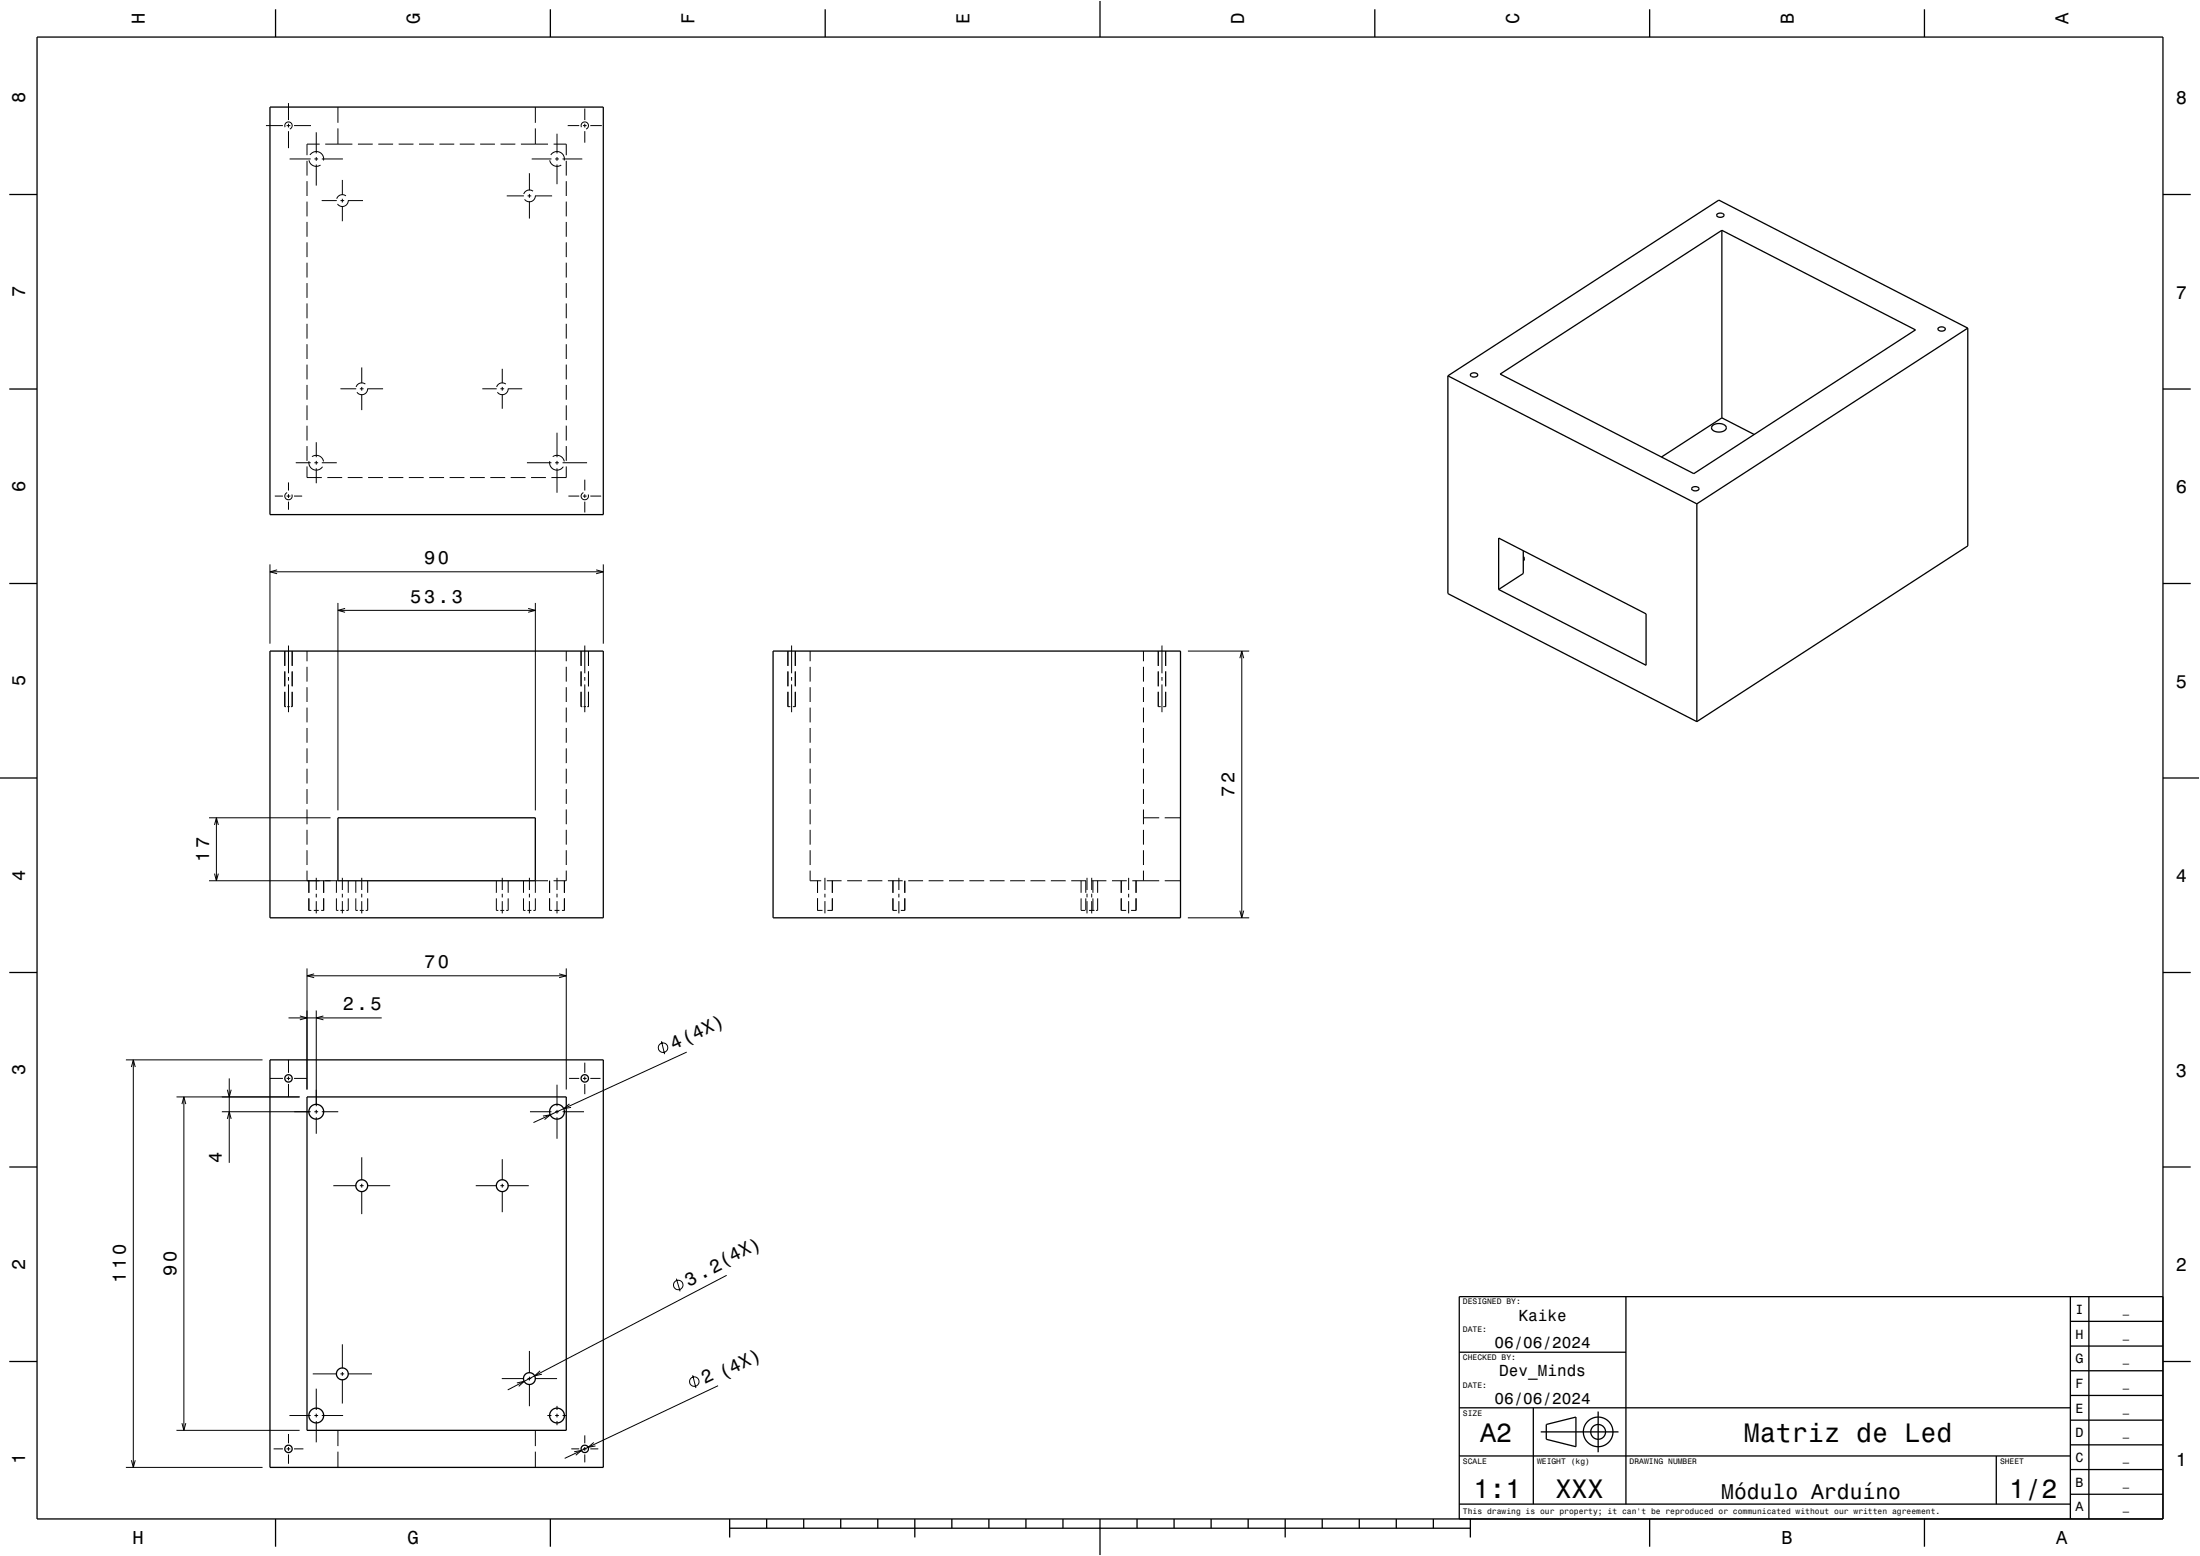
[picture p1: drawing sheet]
<svg xmlns="http://www.w3.org/2000/svg" width="594mm" height="420mm" viewBox="0 0 594 420" stroke-linecap="round" stroke-linejoin="round" font-family="sans-serif">
<g fill="none" stroke="#000" stroke-width=".27">
<path d="M71.8 33.9h4.6M77 34.3a1 1 0 0 1 .5-1.3 1 1 0 0 1 1.3 .5 1 1 0 0 1-.6 1.3M77.4 33.9h1M77.9 27.8v4.6M77.9 33.4v1M77.9 35.4v4.6M79.4 33.9h4.6M85.4 35.7v5.7M86.3 38.9h-3.4v3M87.8 38.9h7.3M91.2 28.9v4.3M91.2 34.7v4.2"/>
<path d="M96.6 38.9h4M102.1 38.9h4M107.6 38.9h4M113.1 38.9h4M118.6 38.9h4M124.1 38.9h4M129.6 38.9h4M135.1 38.9h4M140.6 38.9h7.4M144.5 28.9v4.3M144.5 34.7v4.2M149.5 38.9h3.4v3"/>
<path d="M150.4 36.1v5.3M153.3 33.9h3.1M157 34.3a1 1 0 0 1 .5-1.3 1 1 0 0 1 1.3 .5 1 1 0 0 1-.6 1.3M157.4 33.9h1M157.9 29.3v3.1M157.9 33.4v1M157.9 35.4v3.1M159.4 33.9h3.1M78.2 42.9h5.7M82.9 43.4v4M82.9 48.9v4M82.9 54.4v4"/>
<path d="M82.9 59.9v4M83.4 43.3a2 2 0 0 0 3.1 1.2M83.7 41.8a2 2 0 0 1 2.5-.7 2 2 0 0 1 1.1 2.2M84.9 42.9h1M85.4 42.4v1M85.4 44.4v5.7M86.9 54.1h4M86.9 42.9h5.7M91.9 54.1h1M92.4 48.6v4M92.4 53.6v1M92.4 55.6v4.1"/>
<path d="M93.4 52.9a1.6 1.6 0 0 0-2.5 .7M93.9 54.1h4.1M94 54.2a1.6 1.6 0 0 1-1.1 1.5 1.6 1.6 0 0 1-1.8-.6M136.8 52.9h4.6M142.4 52.9h1M142.9 46.8v4.6M142.9 52.4v1M142.9 54.4v4.6M143.6 42.9h5.3M143.9 51.6a1.6 1.6 0 0 0-2.5 .8M144.4 52.9h4.7M144.5 52.9a1.6 1.6 0 0 1-1.1 1.5 1.6 1.6 0 0 1-1.8-.6"/>
<path d="M148.4 43.3a2 2 0 0 0 3.1 1.2M148.7 41.8a2 2 0 0 1 2.5-.7 2 2 0 0 1 1.1 2.2M149.9 42.9h1M150.4 42.4v1M150.4 44.4v5.3M151.9 42.9h5.3M152.9 43.4v4M152.9 48.9v4M152.9 54.4v4M152.9 59.9v4M82.9 65.4v4M82.9 70.9v4"/>
<path d="M82.9 76.4v4M152.9 65.4v4M152.9 70.9v4M152.9 76.4v4M82.9 81.9v4M82.9 87.4v4M82.9 92.9v4M82.9 98.4v4M97.7 99.2v4.2M135.6 99.6v3.8M152.9 81.9v4M152.9 87.4v4"/>
<path d="M152.9 92.9v4M152.9 98.4v4M82.9 103.9v4M82.9 109.4v4M82.9 114.9v4M85.4 119.4v4M91.9 104.9h4.3M97.2 104.9h1M97.7 104.4v1M97.7 106.4v4.3M98.6 103.7a1.59 1.59 0 0 0-2.4 .7M99.2 104.9h4.2"/>
<path d="M99.3 105a1.6 1.6 0 0 1-1.2 1.5 1.6 1.6 0 0 1-1.7-.6M130.2 104.9h3.9M135.1 104.9h1M135.6 104.4v1M135.6 106.4v3.9M136.6 103.7a1.6 1.6 0 0 0-2.5 .7M137.1 104.9h3.9M137.2 105a1.6 1.6 0 0 1-1.1 1.5 1.6 1.6 0 0 1-1.8-.6M150.4 116.8v6.6M152.9 103.9v4M152.9 109.4v4M152.9 114.9v4"/>
<path d="M74.2 133.9h2.2M77.4 133.9h1M77.5 133a1 1 0 0 0-.5 1.3 1 1 0 0 0 1.3 .5 1 1 0 0 0 .5-1.3M77.9 130.2v2.2M77.9 133.4v1M77.9 135.4v2.2M79.4 133.9h2.2M79.8 124.9h4.1M82.9 120.4v4M82.9 125.9v3h4M83.4 124.5a2 2 0 0 0 1.2 2.3 2 2 0 0 0 2.5-.8M84.2 123.3a2 2 0 0 1 3.2 1.2"/>
<path d="M84.9 124.9h1M85.4 124.4v1M85.4 126.4v4M86.9 124.9h4M88.4 128.9h4M93.9 128.9h4M99.4 128.9h4M104.9 128.9h4M110.4 128.9h4M115.9 128.9h4M121.4 128.9h4M126.9 128.9h4"/>
<path d="M132.4 128.9h4M137.9 128.9h4M142.3 124.9h6.6M143.4 128.9h4M148.4 124.5a2 2 0 0 0 1.2 2.3 2 2 0 0 0 2.5-.8M149.2 123.3a2 2 0 0 1 3.2 1.2M149.9 124.9h1M150.4 124.4v1M150.4 126.4v6.6M151.9 124.9h6.6M152.9 120.4v4M152.9 125.9v3h-4"/>
<path d="M153.5 133.9h2.9M157.4 133.9h1M157.5 133a1 1 0 0 0-.5 1.3 1 1 0 0 0 1.3 .5 1 1 0 0 0 .5-1.3M157.9 129.5v2.9M157.9 133.4v1M157.9 135.4v2.9M159.4 133.9h2.9M72.9 152.3v21.4M72.9 154.3h90M74.8 153.8l-1.9 .5 1.9 .6M161 153.8l1.9 .5-1.9 .6M162.9 152.3v21.4"/>
<path d="M76.9 175.7v4M77.9 174.2v7.5M78.9 175.7v4M82.9 175.7v2.8M82.9 180v4M91.2 162.8v55.9M91.2 164.8h53.3M93.2 164.2l-2 .6 2 .5M142.6 164.2l1.9 .6-1.9 .5M144.5 162.8v55.9M152.9 175.7v2.8M152.9 180v4"/>
<path d="M156.9 175.7v4M157.9 174.2v7.5M158.9 175.7v4M212.7 175.7v4M213.7 174.2v7.5M214.7 175.7v4M218.7 175.7v2.8M218.7 180v4M308.7 175.7v2.8M308.7 180v4M312.7 175.7v4M313.7 174.2v7.5"/>
<path d="M314.7 175.7v4M320.7 175.7h16.6M334.8 177.7l.5-2 .5 2M335.3 175.7v72M76.9 186.7v4h.3M76.9 181.2v4M77.6 190.7h.6M77.9 182.7v1M77.9 184.7v7.5M78.9 186.7v4h-.3M78.9 181.2v4M82.9 185.5v4"/>
<path d="M82.9 191v4M82.9 196.5v4M152.9 185.5v4M152.9 191v4M152.9 196.5v4M156.9 186.7v4h.3M156.9 181.2v4M157.6 190.7h.6M157.9 182.7v1M157.9 184.7v7.5M158.9 186.7v4h-.3M158.9 181.2v4"/>
<path d="M212.7 186.7v4h.7M212.7 181.2v4M213.7 182.7v1M213.7 184.7v7.5M214.7 186.7v4h-.6M214.7 181.2v4M218.7 185.5v4M218.7 191v4M218.7 196.5v4M308.7 185.5v4M308.7 191v4M308.7 196.5v4"/>
<path d="M312.7 186.7v4h.7M312.7 181.2v4M313.7 182.7v1M313.7 184.7v7.5M314.7 186.7v4h-.6M314.7 181.2v4M82.9 202v4M82.9 207.5v4M82.9 213v4M82.9 218.5v4M152.9 202v4M152.9 207.5v4"/>
<path d="M152.9 213v4M152.9 218.5v4M218.7 202v4M218.7 207.5v4M218.7 213v4M218.7 218.5v4M308.7 202v4M308.7 207.5v4M308.7 213v4M308.7 218.5v4M56.4 237.7h34.8M56.4 220.7h32.8"/>
<path d="M57.9 235.8l.5 1.9 .5-1.9M57.9 222.7l.5-2 .5 2M58.4 220.7v17M82.9 224v4M82.9 229.5v4M82.9 235v2.7M83.4 237.7v3.3M85.4 236.9v3.3M87.4 237.7v3.3M90.8 237.7v3.3M92.4 236.9v3.3M94 237.7v3.3"/>
<path d="M96.1 237.7v3.3M97.7 236.9v3.3M99.3 237.7v3.3M134 237.7v3.3M135.6 236.9v3.3M137.2 237.7v3.3M141.3 237.7v3.3M142.9 236.9v3.3M148 237.7h-3.5v3.3M148.4 237.7v3.3M150.4 236.9v3.3M152.4 237.7v3.3"/>
<path d="M152.9 235v2.7h-3.4M152.9 224v4M152.9 229.5v4M218.7 235v2.7h3M218.7 224v4M218.7 229.5v4M220.7 237.7v3.3M222.7 236.9v3.3M223.2 237.7h4M224.7 237.7v3.3M228.7 237.7h4M234.2 237.7h4"/>
<path d="M239.7 237.7h4M241.1 237.7v3.3M242.7 236.9v3.3M244.3 237.7v3.3M245.2 237.7h4M250.7 237.7h4M256.2 237.7h4M261.7 237.7h4M267.2 237.7h4M272.7 237.7h4M278.2 237.7h4M283.7 237.7h4"/>
<path d="M289.2 237.7h4M291.9 237.7v3.3M293.2 237.7v3.3M293.5 236.9v3.3M294.7 237.7h4M294.8 236.9v3.3M295.1 237.7v3.3M296.4 237.7v3.3M300.2 237.7h4M302.7 237.7v3.3M304.7 236.9v3.3M305.7 237.7h7.3"/>
<path d="M306.7 237.7v3.3M308.7 220.7h4.3M308.7 224v4M308.7 229.5v4M308.7 235v2.7M314.5 237.7h4.2M314.5 220.7h4.2M83.4 242.5v3.2h.7M84.7 245.7h1.4M85.4 241.2v1M85.4 243.2v3.3M87.4 242.5v3.2h-.7"/>
<path d="M90.8 242.5v3.2h.6M91.9 245.7h1.1M92.4 241.2v1M92.4 243.2v3.3M94 242.5v3.2h-.5M96.1 242.5v3.2h.5M97.1 245.7h1.1M97.7 241.2v1M97.7 243.2v3.3M99.3 242.5v3.2h-.6M134 242.5v3.2h.5M135.1 245.7h1"/>
<path d="M135.6 241.2v1M135.6 243.2v3.3M137.2 242.5v3.2h-.5M141.3 242.5v3.2h.6M142.4 245.7h1.1M142.9 241.2v1M142.9 243.2v3.3M144.5 242.5v3.2h-.5M148.4 242.5v3.2h.7M149.7 245.7h1.4M150.4 241.2v1M150.4 243.2v3.3"/>
<path d="M152.4 242.5v3.2h-.7M220.7 242.5v3.2h1.4M222.7 241.2v1M222.7 243.2v3.3M224.7 242.5v3.2h-1.3M241.1 242.5v3.2h1.1M242.7 241.2v1M242.7 243.2v3.3M244.3 242.5v3.2h-1.1M291.9 242.5v3.2h1.1M293.2 242.5v3.2M293.5 241.2v1"/>
<path d="M293.5 243.2v3.3M294 245.7h1.5M294.8 241.2v1M294.8 243.2v3.3M295.1 242.5v3.2M296.4 242.5v3.2h-.5M302.7 242.5v3.2h1.4M304.7 241.2v1M304.7 243.2v3.3M306.7 242.5v3.2h-1.3M320.7 247.7h16.6M334.8 245.8l.5 1.9 .5-1.9"/>
<path d="M77.9 274.8h25.2M81 274.2l1.9 .6-1.9 .5M82.9 261.4v32.7M82.9 263.4h70M84.8 262.9l-1.9 .5 1.9 .5M85.4 272.8v25.8M87.3 274.2l-1.9 .6 1.9 .5M151 262.9l1.9 .5-1.9 .5M152.9 261.4v32.7M34 286.1h36.9M35.5 288l.5-1.9 .5 1.9M36 286.1v110"/>
<path d="M47.6 296.1h33.3M49.1 298l.5-1.9 .6 1.9M49.6 296.1v90M61.4 294.2l.5 1.9 .5-1.9M61.9 291.1v22.8M72.9 291.1h3.5M77.4 291.1h1M77.9 286.1v3.5M77.9 290.6v1M77.9 292.6v3.5M79.4 291.1h3.5M85.4 299.6v1"/>
<path d="M150.4 292.8v5.8M150.4 299.6v1M153.6 291.1h2.8M153.7 298l-1.5 1.3 2-.4M157.4 291.1h1M157.9 286.8v2.8M157.9 290.6v1M157.9 292.6v2.7M159.4 291.1h2.7M178.6 281.1l.8 3.4M185.4 284l-41.4 19M59.9 300.1h24"/>
<path d="M61.4 302l.5-1.9 .5 1.9M84.9 300.1h1M85.4 301.6v4.4M86.9 300.1h4.4M97.7 312.4v6.1M97.7 319.5v1M135.6 312.9v5.6M135.6 319.5v1M143.1 300.1h5.8M146.6 301.3l2-.4-1.6 1.3M149.9 300.1h1M150.4 301.6v5.8"/>
<path d="M151.9 300.1h5.8M90 320h6.2M97.2 320h1M97.7 321.5v6.2M99.2 320h6.1M128.4 320h5.7M135.1 320h1M135.6 321.5v5.7M137.1 320h5.7M182.6 345.1l1 3.5M196.2 344.2l-59.1 31M84.4 370.8h6.5"/>
<path d="M85.4 374.8v5.8M91.9 370.8h1M92.4 362.9v6.4M92.4 370.3v1M92.4 372.3v6.5M93.9 370.8h6.5M135.5 372.1h5.9M139.6 373.3l1.9-.4-1.4 1.3M142.4 372.1h1M142.9 364.7v5.9M142.9 371.6v1M142.9 373.6v6"/>
<path d="M144.4 372.1h6M145.8 370l-1.4 1.4 1.9-.5M150.4 379.5v1.1M187 371.2l.9 3.5M193.9 374l-41.4 19.7M34 396.1h36.9M35.5 394.2l.5 1.9 .5-1.9M47.6 386.1h33.3M49.1 384.2l.5 1.9 .6-1.9M73.9 391.1h2.5M77.4 391.1h1M77.9 387.1v2.5"/>
<path d="M77.9 390.6v1M77.9 392.6v2.5M78.1 382.1h5.8M79.4 391.1h2.5M84.9 382.1h1M85.4 381.6v1M85.4 383.6v5.7M86.9 382.1h5.7M91.2 386.1v4.2M91.2 391.8v4.3M144.5 386.1v4.2M144.5 391.8v4.3"/>
<path d="M147.8 382.1h1.1M149.9 382.1h1M150.4 381.6v1M150.4 383.6v1.1M151.9 382.1h1.1M154.2 391.1h2.2M155 391.9l2-.4-1.5 1.3M157.4 391.1h1M157.9 387.4v2.2M157.9 390.6v1M157.9 392.6v2.1M159.4 391.1h2.1"/>
<path d="M160.3 389.4l-1.5 1.3 2-.4"/>
<circle cx="179" cy="282.8" r="1.28"/>
<circle cx="183.1" cy="346.9" r="1.28"/>
<circle cx="187.5" cy="372.9" r="1.28"/>
</g>
<g fill="none" stroke="#000" stroke-width=".35">
<path d="M10 10h574v400h-574zM74.4 2.5v7.5M148.6 2.5v7.5M222.8 2.5v7.5M297 0v10M371.2 2.5v7.5M445.4 2.5v7.5M519.6 2.5v7.5M72.9 28.9h90v110h-90zM2.5 52.5h7.5M463.6 57.8a1.11 1.11 0 0 1 1.9 .4 1.05 1.05 0 0 1-1.1 .5 1.05 1.05 0 0 1-.9-.8zM584 52.5h7.5"/>
<path d="M464.9 62.2v50.6M523.4 88.5a1.11 1.11 0 0 1 1.8 .4 1.05 1.05 0 0 1-1 .5 1.05 1.05 0 0 1-.9-.8zM531.3 88.6l-67.2-34.6-73.2 47.4M531.3 88.6v58.8l-73.2 47.4M531.3 88.6l-73.2 47.4M2.5 105h7.5M390.9 101.4v58.8l67.2 34.6M390.9 101.4l67.2 34.6M397.1 101a1.07 1.07 0 0 1 1-.4 1.07 1.07 0 0 1 .8 .8 1.15 1.15 0 0 1-1.9-.3zM405 101l59.9-38.8 52.3 26.8-59.9 38.9zM462.4 114.9a2.58 2.58 0 0 1 3.7 .4 1.98 1.98 0 0 1-2.9 1.2l-.2-.1a.93 .93 0 0 1-.8-.5 .93 .93 0 0 1 .2-1zM464.9 112.8l-16.3 10.6"/>
<path d="M464.9 112.8l8.7 4.5M584 105h7.5M456.8 131.7a1.18 1.18 0 0 1 1.9 .3 1.11 1.11 0 0 1-1 .5 1.11 1.11 0 0 1-1-.7zM458.1 136v58.8M2.5 157.5h7.5M404.6 145.2l39.8 20.5v13.9l-39.8-20.5zM411.3 150.2v.1a.75 .75 0 0 1 0 1.1M411.3 148.6v6.2l-6.7 4.3M584 157.5h7.5M72.9 175.7h90v72h-90zM208.7 175.7h110v72h-110zM0 210h10"/>
<path d="M584 210h10M91.2 220.7h53.3v17h-53.3zM2.5 262.5h7.5M584 262.5h7.5M72.9 286.1h90v110h-90zM82.9 296.1h70v90h-70zM2.5 315h7.5M584 315h7.5M439 350v56M559 356.7h25M559 350v60M564 350v60"/>
<path d="M584 350h-190v60M2.5 367.5h7.5M394 365h45M559 376.7h25M559 370h25M559 363.3h25M584 367.5h7.5M394 393h165M394 380h165M414 380v26M416 386.5h21M417.5 384.5l8-2v8l-8-2z"/>
<path d="M431.5 381v11M539 393v13M559 396.7h25M559 390h25M559 383.3h25M74.4 410v7.5M148.6 410v7.5M197 412.5h200M197 410v5M207 410v2.5M217 410v2.5M227 410v2.5"/>
<path d="M237 410v2.5M247 410v5M257 410v2.5M267 410v2.5M277 410v2.5M287 410v2.5M297 410v10M307 410v2.5M317 410v2.5M327 410v2.5M337 410v2.5M347 410v5"/>
<path d="M357 410v2.5M367 410v2.5M377 410v2.5M387 410v2.5M394 406h165M397 410v5M445.4 410v7.5M519.6 410v7.5M559 403.3h25"/>
<circle cx="77.9" cy="291.1" r="1"/>
<circle cx="157.9" cy="291.1" r="1"/>
<circle cx="85.4" cy="300.1" r="2"/>
<circle cx="150.4" cy="300.1" r="2"/>
<circle cx="97.7" cy="320" r="1.6"/>
<circle cx="135.6" cy="320" r="1.6"/>
<circle cx="92.4" cy="370.8" r="1.6"/>
<circle cx="142.9" cy="372.1" r="1.6"/>
<circle cx="77.9" cy="391.1" r="1"/>
<circle cx="85.4" cy="382.1" r="2"/>
<circle cx="150.4" cy="382.1" r="2"/>
<circle cx="157.9" cy="391.1" r="1"/>
<circle cx="431.5" cy="386.5" r="2"/>
<circle cx="431.5" cy="386.5" r="4"/>
</g>
<path d="M0 0h594v420h-594" fill="none" stroke="#fff" stroke-width=".27"/>
<g font-size="7.2">
<text x="399.7" y="389.3">A2</text>
<text x="470.8" y="389.1">Matriz de Led</text>
<text x="397.8" y="404.3">1:1</text>
<text x="420" y="404.3">XXX</text>
<text x="542.5" y="404.3">1/2</text>
</g>
<text font-size="5.8" x="464.7" y="404.6">Módulo Arduíno</text>
<g font-size="5.1">
<text x="181.8" y="283.4" transform="rotate(-25 181.8 283.4)">4</text>
<text x="185" y="282.1" transform="rotate(-26 185 282.1)">(4X)</text>
<text x="186" y="347.3" transform="rotate(-27 186 347.3)">3.2</text>
<text x="195" y="342.1" transform="rotate(-26 195 342.1)">(4X)</text>
</g>
<g font-size="5">
<text x="39.1" y="6.5" transform="rotate(-90 39.1 6.5)">H</text>
<text x="113.3" y="6.5" transform="rotate(-90 113.3 6.5)">G</text>
<text x="187.5" y="6.5" transform="rotate(-90 187.5 6.5)">F</text>
<text x="261.7" y="6.5" transform="rotate(-90 261.7 6.5)">E</text>
<text x="335.9" y="6.5" transform="rotate(-90 335.9 6.5)">D</text>
<text x="410.1" y="6.5" transform="rotate(-90 410.1 6.5)">C</text>
<text x="484.3" y="6.5" transform="rotate(-90 484.3 6.5)">B</text>
<text x="558.5" y="6.5" transform="rotate(-90 558.5 6.5)">A</text>
<text x="6.8" y="27.8" transform="rotate(-90 6.8 27.8)">8</text>
<text x="587.5" y="28.1">8</text>
<text x="6.8" y="80.3" transform="rotate(-90 6.8 80.3)">7</text>
<text x="587.5" y="80.6">7</text>
<text x="6.8" y="132.8" transform="rotate(-90 6.8 132.8)">6</text>
<text x="587.5" y="133.1">6</text>
<text x="114.5" y="152.3">90</text>
<text x="110.8" y="162.8">53.3</text>
<text x="6.8" y="185.3" transform="rotate(-90 6.8 185.3)">5</text>
<text x="587.5" y="185.6">5</text>
<text x="333.3" y="215.1" transform="rotate(-90 333.3 215.1)">72</text>
<text x="56.4" y="232.6" transform="rotate(-90 56.4 232.6)">17</text>
<text x="6.8" y="237.8" transform="rotate(-90 6.8 237.8)">4</text>
<text x="587.5" y="238.1">4</text>
<text x="114.5" y="261.4">70</text>
<text x="92.6" y="272.8">2.5</text>
<text x="6.8" y="290.3" transform="rotate(-90 6.8 290.3)">3</text>
<text x="587.5" y="290.6">3</text>
<text x="59.9" y="313.9" transform="rotate(-90 59.9 313.9)">4</text>
<text x="6.8" y="342.8" transform="rotate(-90 6.8 342.8)">2</text>
<text x="34" y="346.3" transform="rotate(-90 34 346.3)">110</text>
<text x="47.6" y="344.5" transform="rotate(-90 47.6 344.5)">90</text>
<text x="587.5" y="343.1">2</text>
<text x="190.3" y="373.5" transform="rotate(-26 190.3 373.5)">2 (4X)</text>
<text x="6.8" y="395.3" transform="rotate(-90 6.8 395.3)">1</text>
<text x="587.5" y="395.6">1</text>
<text x="35.8" y="416.8">H</text>
<text x="110" y="416.8">G</text>
<text x="481" y="416.8">B</text>
<text x="555.2" y="416.8">A</text>
</g>
<g font-size="4.3">
<text x="410" y="356.5">Kaike</text>
<text x="403.5" y="364">06/06/2024</text>
<text x="404.8" y="371.5">Dev_Minds</text>
<text x="403.5" y="379">06/06/2024</text>
</g>
<g font-size="3.6">
<text x="560.4" y="354.6">I</text>
<text x="560.4" y="361.3">H</text>
<text x="560.4" y="368">G</text>
<text x="560.4" y="374.6">F</text>
<text x="560.4" y="381.3">E</text>
<text x="560.4" y="388">D</text>
<text x="560.4" y="394.6">C</text>
<text x="560.4" y="401.3">B</text>
<text x="560.4" y="408">A</text>
</g>
<g font-size="2.9">
<text x="573.1" y="354.4">_</text>
<text x="573.1" y="361.1">_</text>
<text x="573.1" y="367.7">_</text>
<text x="573.1" y="374.4">_</text>
<text x="573.1" y="381">_</text>
<text x="573.1" y="387.7">_</text>
<text x="573.1" y="394.4">_</text>
<text x="573.1" y="401.1">_</text>
<text x="573.1" y="407.7">_</text>
</g>
<g font-size="2.2">
<text x="395" y="352.1">DESIGNED BY:</text>
<text x="395" y="359.6">DATE:</text>
<text x="395" y="367.1">CHECKED BY:</text>
<text x="395" y="374.6">DATE:</text>
<text x="395" y="382.1">SIZE</text>
<text x="395" y="395.1">SCALE</text>
<text x="415" y="395.1">WEIGHT (kg)</text>
<text x="440" y="395.1">DRAWING NUMBER</text>
<text x="540" y="395.1">SHEET</text>
<text x="395" y="408.8">This drawing is our property; it can't be reproduced or communicated without our written agreement.</text>
</g>
</svg>
